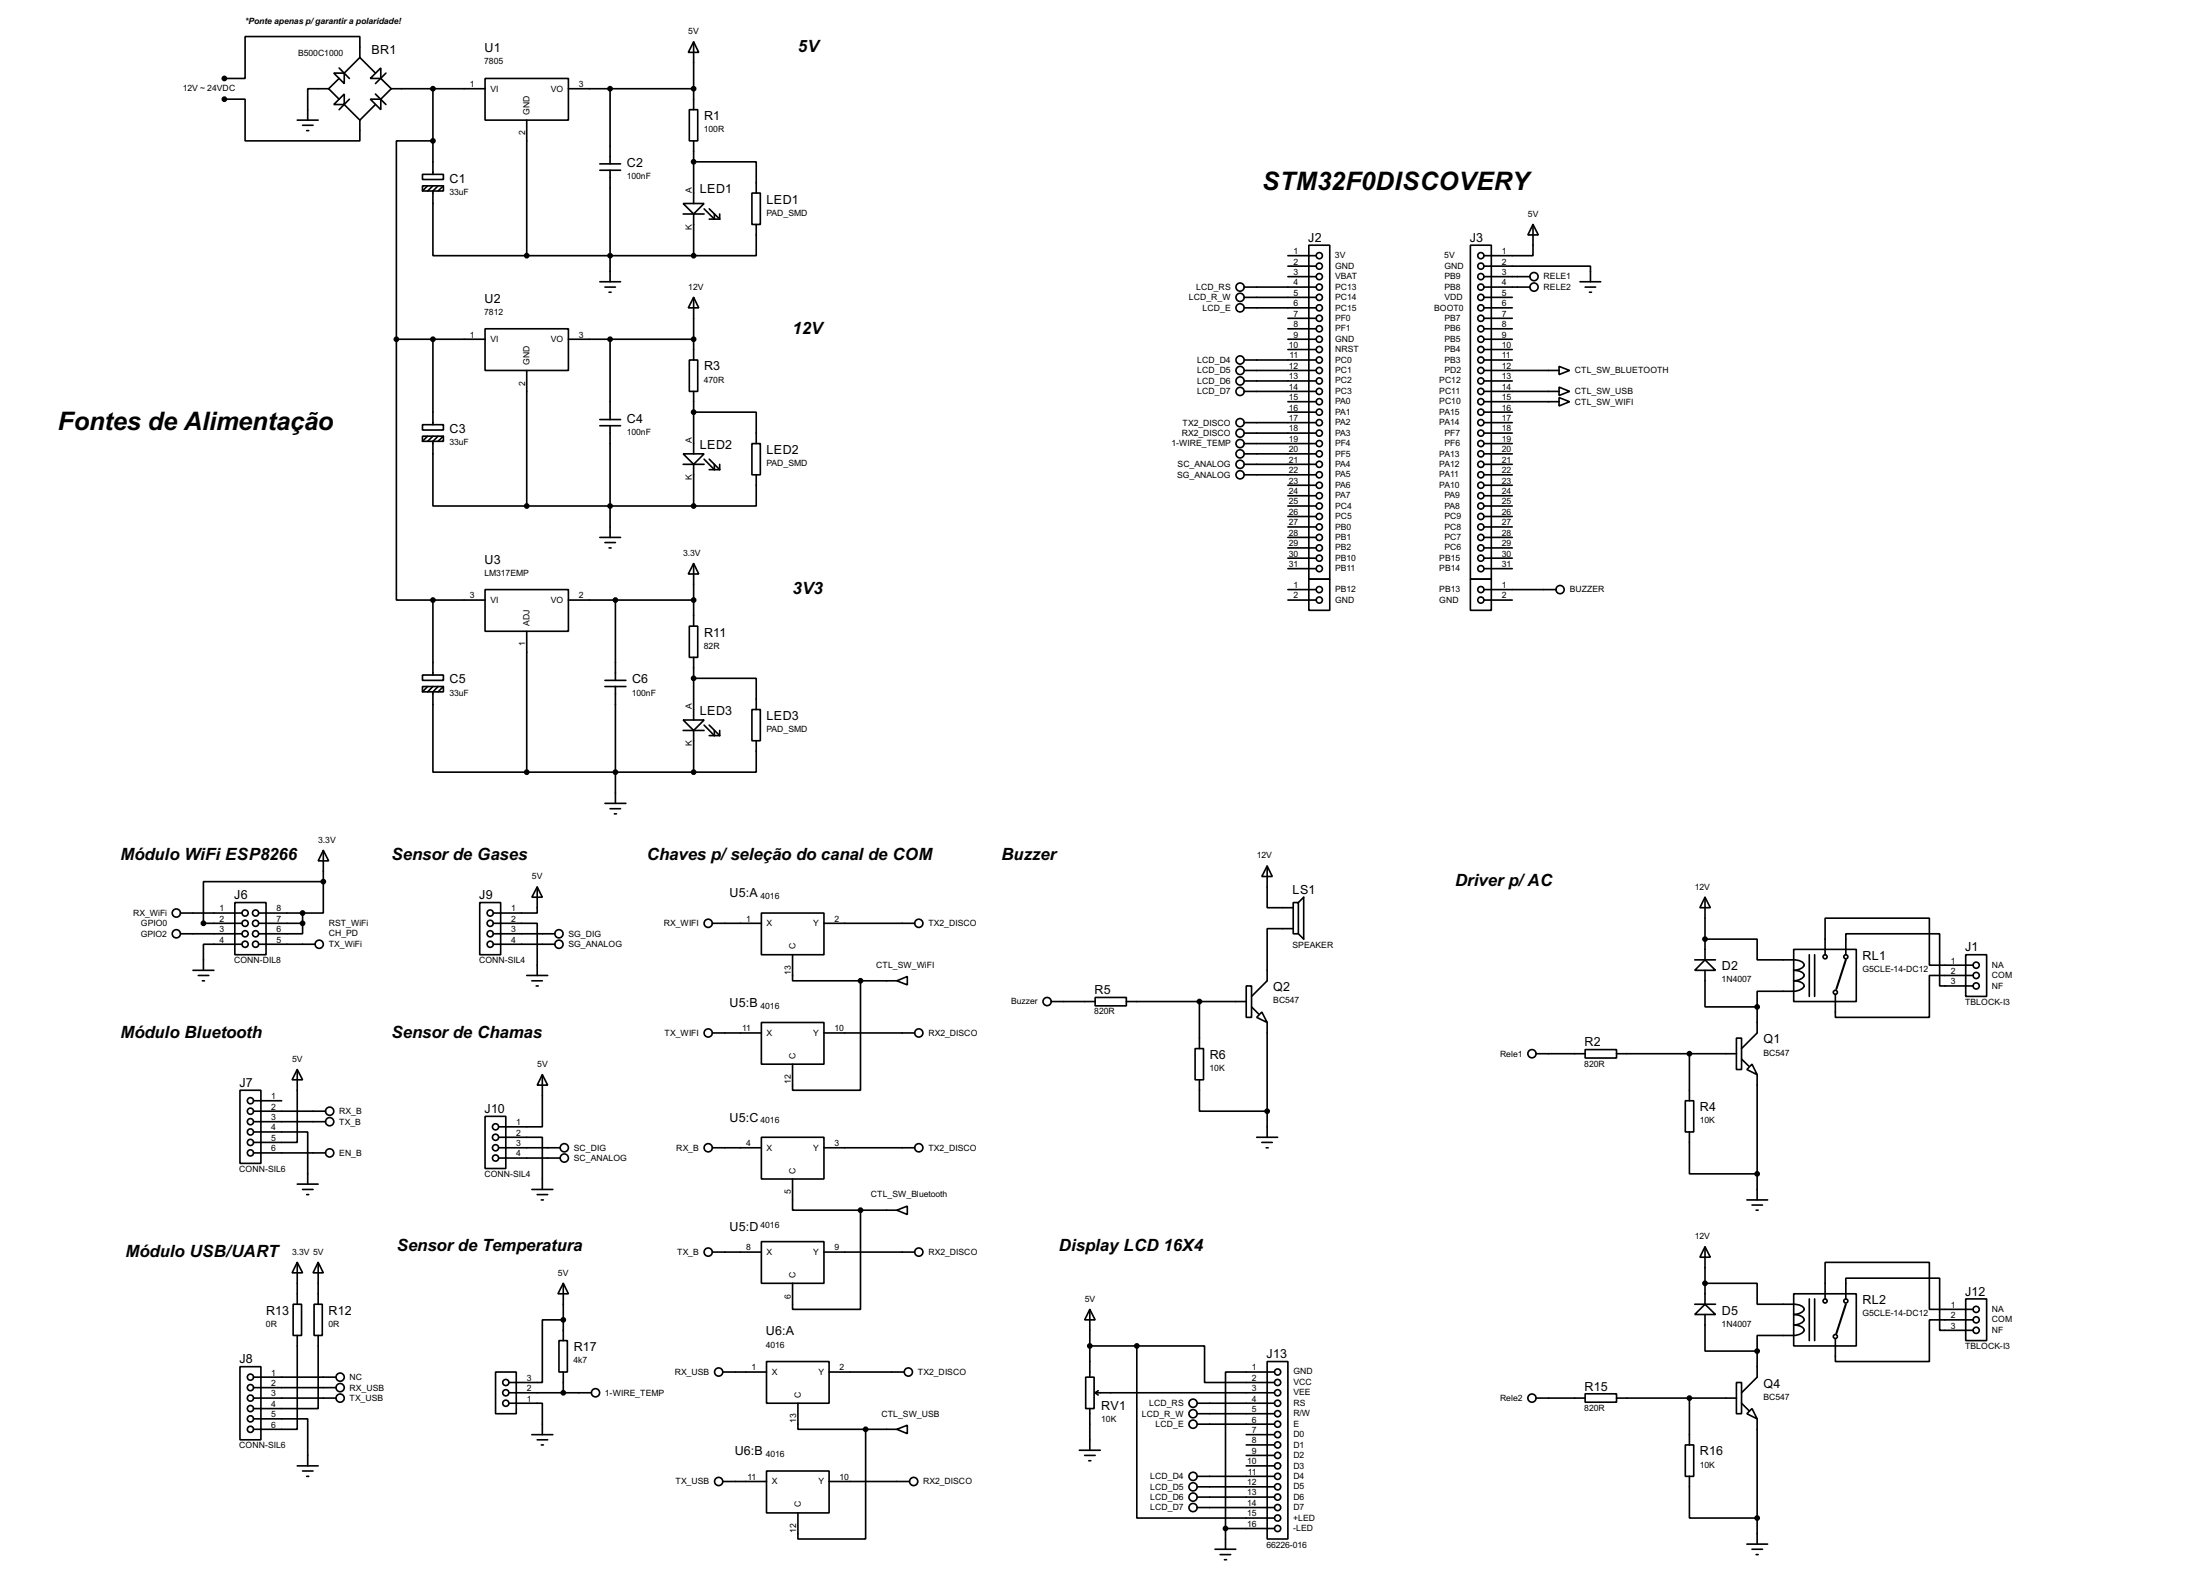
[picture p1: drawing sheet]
<svg xmlns="http://www.w3.org/2000/svg" width="536mm" height="383mm" viewBox="0 0 536 383" stroke-linecap="round" stroke-linejoin="round" font-family="sans-serif">
<g fill="none" stroke="#000" stroke-width=".4">
<path d="M81.3 17.8h2.6v2.6zM82.6 16.6l2.5 2.5M82.6 19.1l-2.5 2.5M87.7 14v-5.1h-28v10.2h-5M87.7 14l-3.8 3.8M87.7 14l3.8 3.8M90.2 19.1l2.6-2.5v2.5zM92.8 19.1l2.5 2.5M94 17.8l-2.5 2.6M118.2 19.1h20.3v10.2h-20.3zM169 10.2l1.2 2.6h-2.5zM169 10.2v16.5"/>
<path d="M54.7 24.2h5v10.1h28v-5M72.4 29.3h5.1M73.7 30.5h2.6M74.7 31.8h.5M80.1 21.6h-5.1v7.7M80.1 21.6l2.5 2.6M81.3 25.5l2.6-2.6v2.6zM83.9 25.5l3.8 3.8M85.1 24.2l-2.5 2.5M90.2 24.2h2.6v2.5zM91.5 22.9l2.5 2.6M91.5 25.5l-3.8 3.8"/>
<path d="M95.3 21.6h22.9M95.3 21.6l-2.5 2.6M105.5 34.3h-8.9v48.3M105.5 21.6v20.9M128.3 29.3v33M138.5 21.6h30.5M146.1 39.9h5.1M148.6 21.6v18.3M167.9 26.7h2.1v7.6h-2.1zM169 39.4h15.2v7.6M169 34.3v15.3M102.9 42.5h5.1v1.2h-5.1z"/>
<path d="M102.9 45.3h5.1v1.2h-5.1zM104.2 45.3l-1.3 1.2M105.5 45.3l-1.3 1.2M106.7 45.3l-1.2 1.2v15.8h22.8M108 45.3l-1.3 1.2M146.1 41.5h5.1M148.6 41.5v27.1M166.4 49.6h5.1l-2.5 2.5zM166.4 52.1h5.1M169 52.1v10.2M171.5 50.9l2.5 2.5v-1.3M172.8 50.9l2.5 2.5"/>
<path d="M172.8 53.4h2.5M175.3 52.1v1.3M183.2 47h2v7.7h-2zM184.2 54.7v7.6h-15.2M318.8 59.7h5.1v81.3h-5.1zM358.2 59.7h5.1v81.3h-5.1zM373.4 54.7l1.3 2.5h-2.5zM373.4 54.7v7.6h-11.9M128.3 62.3h40.7M146.1 68.6h5.1M147.4 69.9h2.5M148.4 71.2h.5"/>
<path d="M169 72.4l1.2 2.6h-2.5zM169 72.4v15.3M303.1 69.9h17.5M303.1 72.4h17.5M303.1 75h17.5M313.7 62.3h6.9M313.7 67.4h6.9M313.7 64.8h6.9M313.7 77.5h6.9M361.5 64.8h25.9v3.8M361.5 69.9h11.2M361.5 72.4h6.9"/>
<path d="M361.5 75h6.9M361.5 67.4h11.2M361.5 77.5h6.9M384.9 68.6h5M386.1 69.9h2.6M387.2 71.2h.5M96.6 82.6v63.5h8.9M96.6 82.6h21.6M105.5 82.6v20.8M118.2 80.1h20.3v10.1h-20.3zM128.3 90.2v33M138.5 82.6h30.5"/>
<path d="M148.6 82.6v19.6M167.9 87.7h2.1v7.6h-2.1zM169 95.3v15.2M303.1 90.2h17.5M303.1 95.3h17.5M303.1 87.7h17.5M303.1 92.8h17.5M313.7 97.8h6.9M313.7 82.6h6.9M313.7 80.1h6.9M313.7 85.1h6.9M361.5 90.2h18.3"/>
<path d="M361.5 95.3h18.3M361.5 97.8h18.3M361.5 87.7h6.9M361.5 92.8h6.9M361.5 82.6h6.9M361.5 80.1h6.9M361.5 85.1h6.9M379.8 89.2l2.5 1-2.5 1zM379.8 94.3l2.5 1-2.5 1zM379.8 96.8l2.5 1-2.5 1.1zM102.9 103.4h5.1v1.3h-5.1zM102.9 106.2h5.1v1.3h-5.1z"/>
<path d="M104.2 106.2l-1.3 1.3M105.5 106.2l-1.3 1.3M106.7 106.2l-1.2 1.3v15.7h22.8M108 106.2l-1.3 1.3M146.1 103.7h5.1M146.1 102.2h5.1M148.6 103.7v27.2M166.4 110.5h5.1l-2.5 2.6zM166.4 113.1h5.1M169 100.4h15.2v7.6M169 113.1v10.1M171.5 111.8l2.5 2.6v-1.3"/>
<path d="M172.8 111.8l2.5 2.6M172.8 114.4h2.5M175.3 113.1v1.3M183.2 108h2v7.6h-2zM184.2 115.6v7.6h-15.2M303.1 102.9h17.5M303.1 105.5h17.5M303.1 113.1h17.5M303.1 115.6h17.5M303.1 108h17.5M303.1 110.5h17.5M313.7 100.4h6.9"/>
<path d="M313.7 118.2h6.9M361.5 102.9h6.9M361.5 105.5h6.9M361.5 113.1h6.9M361.5 115.6h6.9M361.5 108h6.9M361.5 110.5h6.9M361.5 100.4h6.9M361.5 118.2h6.9M128.3 123.2h40.7M146.1 130.9h5.1M147.4 132.1h2.5"/>
<path d="M148.4 133.4h.5M169 137.2l1.2 2.6h-2.5zM169 137.2v15.3M313.7 123.2h6.9M313.7 120.7h6.9M313.7 125.8h6.9M313.7 128.3h6.9M313.7 130.9h6.9M313.7 133.4h6.9M313.7 135.9h6.9M313.7 138.5h6.9M361.5 123.2h6.9"/>
<path d="M361.5 120.7h6.9M361.5 125.8h6.9M361.5 128.3h6.9M361.5 130.9h6.9M361.5 133.4h6.9M361.5 135.9h6.9M361.5 138.5h6.9M105.5 146.1h12.7M105.5 146.1v18.3M118.2 143.6h20.3v10.1h-20.3zM128.3 153.7v34.3M138.5 146.1h30.5"/>
<path d="M149.9 146.1v19.6M167.9 152.5h2.1v7.6h-2.1zM313.7 146.1h6.9M313.7 143.6h6.9M318.8 141h5.1v7.6h-5.1zM358.2 141h5.1v7.6h-5.1zM361.5 146.1h6.9M361.5 143.6h17.5M102.9 164.4h5.1v1.3h-5.1zM102.9 167.2h5.1v1.3h-5.1zM104.2 167.2l-1.3 1.3M105.5 167.2l-1.3 1.3"/>
<path d="M106.7 167.2l-1.2 1.3v19.5h22.8M108 167.2l-1.3 1.3M147.4 167.2h5.1M147.4 165.7h5.1M149.9 167.2v28.4M166.4 175.3h5.1l-2.5 2.6zM166.4 177.9h5.1M169 165.2h15.2v7.6M169 160.1v15.2M169 177.9v10.1M171.5 176.6l2.5 2.5v-1.2M172.8 176.6l2.5 2.5"/>
<path d="M172.8 179.1h2.5M175.3 177.9v1.2M183.2 172.8h2v7.6h-2zM128.3 188h40.7M147.4 195.6h5.1M148.6 196.9h2.6M149.7 198.2h.5M184.2 180.4v7.6h-15.2M57.2 219.8h7.6v12.7h-7.6zM78.8 207.1l1.3 2.5h-2.6zM78.8 214.7v7.6h-5.1M78.8 214.7h-29.2v10.1h9.4"/>
<path d="M78.8 207.1v7.6M116.9 219.8h5.1v12.7h-5.1zM130.9 216l1.2 2.5h-2.5zM130.9 216v6.3h-10.7M308.7 210.9l1.2 2.5h-2.5zM308.7 210.9v10.1h6.3M315 219.8h1.3v7.6h-1.3zM316.3 219.8l1.3-1.3v10.2l-1.3-1.3M415.3 218.5l1.3 2.5h-2.5zM415.3 218.5v15.2M44 222.3h15M44 227.4h15"/>
<path d="M47 236.3h5.1M48.3 237.5h2.6M49.3 238.8h.5M59 229.9h-9.4v6.4M63 222.3h10.7M63 229.9h13.8M63 224.8h10.7M73.7 224.8v2.6h-10.7M73.7 222.3v2.5M120.2 224.8h10.7v12.7M120.2 227.4h15M120.2 229.9h15"/>
<path d="M128.3 237.5h5.1M129.6 238.8h2.5M173.5 224.8h12M185.5 222.3h15.2v10.2h-15.2zM193.1 232.5v6.3h16.5M200.7 224.8h22.1M209.6 238.8v26.7h-16.5v-6.4M209.6 238.8h8.9M218.5 238.8l2.5-1v2zM315 226.1h-6.3v12.7l-3.8 3.8M412.8 233.7h5.1M415.3 233.7l2.6 2.6h-5.1z"/>
<path d="M415.3 228.7h12.7v5h6.4a8.5 8.5 0 0 1 4.3 .4 .89 .89 0 0 1 .8 .8 .89 .89 0 0 1-.8 .9l-1.8 .5h.6a2.03 2.03 0 0 1 2 1.2 2.61 2.61 0 0 1-2.6 1.3h.6a2.03 2.03 0 0 1 2 1.3 2.7 2.7 0 0 1-2.6 1.3h-8.9v3.8M415.3 236.3v8.9h12.7M436.9 231.2h15.3v12.7h-15.3zM440.7 232.5v10.1M442 232.5v10.1M444.6 232.5v-8.9h25.4v11.4h10.6M449.6 232.5v-5.1h22.9v12.7h8.1M478.8 232.5h5.1v10.1h-5.1zM480.6 237.5h-10.6v10.2h-22.9v-5.6M130.6 240.1h.5M173.5 251.5h12M185.5 249h15.2v10.1h-15.2z"/>
<path d="M200.7 251.5h22.1M256.1 243.9h10.7M266.8 242.9h7.6v2h-7.6zM274.4 243.9h29.2M291.1 255.3h2.1v7.6h-2.1zM292.2 243.9v11.4M303.6 240.1h1.3v7.6h-1.3zM304.9 245.2l1.7 1.7M307.4 246.4l1.3 2.6-2.6-1.3zM308.7 249v27.9M374.2 256.6h11.9M386.1 255.6h7.7v2h-7.7z"/>
<path d="M393.8 256.6h29.2M411.5 256.6v11.4M423 252.8h1.2v7.6h-1.2zM424.2 257.9l1.8 1.7M426.8 259.1l1.2 2.6-2.5-1.3zM428 245.2v6.3l-3.8 3.8M58.5 265.5h5.1v17.8h-5.1zM61.8 275.6h13.2v12.7M61.8 270.6h17.5M61.8 273.1h17.5M61.8 268h6.8M72.4 260.4l1.3 2.5h-2.5z"/>
<path d="M72.4 260.4v17.8h-10.6M118.2 271.8h5v12.7h-5zM121.5 276.9h10.6v12.7M121.5 279.5h15M132.1 261.7l1.3 2.5h-2.5zM132.1 261.7v12.7h-10.6M173.5 279.5h12M185.5 276.9h15.2v10.2h-15.2zM200.7 279.5h22.1M292.2 262.9v7.7h16.5M306.1 276.9h5.1M307.4 278.2h2.5"/>
<path d="M308.4 279.5h.5M410.5 268h2.1v7.6h-2.1zM411.5 275.6v10.2h16.5M428 261.7v30.5M61.8 280.7h17.5M72.4 288.3h5.1M73.7 289.6h2.6M74.7 290.9h.5M121.5 282h15M129.6 289.6h5.1M130.9 290.9h2.5M131.9 292.2h.5"/>
<path d="M193.1 287.1v7.6h16.5M209.6 294.7v24.1h-16.5v-6.3M209.6 294.7h8.9M218.5 294.7l2.5-1v2zM425.5 292.2h5.1M426.8 293.4h2.5M427.8 294.7h.5M71.4 317.6h2.1v7.6h-2.1zM72.4 307.4l1.3 2.5h-2.5zM72.4 307.4v10.2M76.5 317.6h2v7.6h-2zM77.5 307.4l1.3 2.5h-2.5z"/>
<path d="M77.5 307.4v10.2M137.2 312.5l1.3 2.5h-2.6zM137.2 312.5v13.9M173.5 304.9h12M185.5 302.3h15.2v10.2h-15.2zM200.7 304.9h22.1M265.5 318.8l1.3 2.6h-2.6zM265.5 318.8v16.5M412.8 317.6h5.1M415.3 317.6l2.6 2.5h-5.1zM415.3 303.6l1.3 2.5h-2.5zM415.3 312.5h12.7v5.1h6.4a8.7 8.7 0 0 1 4.3 .3 .87 .87 0 0 1 .7 1.2l-1.3 .7-1.2 .3h.6a2.06 2.06 0 0 1 2 1.3 2.68 2.68 0 0 1-2.6 1.2h.6a2 2 0 0 1 2 1.3 2.68 2.68 0 0 1-2.6 1.3h-8.9v3.8"/>
<path d="M415.3 303.6v14M436.9 315h15.3v12.7h-15.3zM440.7 316.3v10.1M442 316.3v10.1M444.6 316.3v-8.9h25.4v11.4h10.6M449.6 316.3v-5.1h22.9v12.7h8.1M478.8 316.3h5.1v10.1h-5.1zM58.5 332.8h5.1v17.8h-5.1zM61.8 337.9h20M61.8 335.3h20M72.4 325.2v22.8h-10.6M77.5 325.2v17.8h-15.7"/>
<path d="M120.7 334.1h5.1v10.1h-5.1zM124 339.1h20.1M136.2 326.4h2v7.7h-2zM137.2 321.4h-5.1v15.2h-8.1M137.2 334.1v5M176.1 334.1h10.6M186.7 331.5h15.3v10.2h-15.3zM202 334.1h18.3M264.5 335.3h2v7.7h-2zM265.5 327.7h11.4M266.8 339.1h43.6M266.8 339.1l.7 .6"/>
<path d="M267.5 338.6l-.7 .5M276.9 327.7h16.5v8.9h17M276.9 327.7v41.9h33.5M308.7 331.5h5v43.2h-5zM310.4 334.1h-11.9v38.1M386.1 339.4h7.7v2h-7.7zM415.3 320.1v8.9h12.7M423 336.6h1.2v7.6h-1.2zM428 329v6.3l-3.8 3.8M480.6 321.4h-10.6v10.1h-22.9v-5.6M61.8 345.5h13.2v11.4M61.8 340.4h20"/>
<path d="M72.4 356.9h5.1M73.7 358.2h2.6M74.7 359.5h.5M124 341.7h8.1v7.6M129.6 349.3h5.1M130.9 350.6h2.5M131.9 351.8h.5M186.7 358.2h15.3v10.2h-15.3zM194.4 341.7v6.3h16.5M210.9 348v26.7h-16.5v-6.3M210.9 348h7.6M218.5 348l2.5-1v2.1z"/>
<path d="M262.9 353.1h5.1M264.2 354.4h2.6M265.2 355.7h.5M265.5 343v10.1M291.6 341.7h18.8M291.6 344.2h18.8M291.6 346.8h18.8M291.6 359.5h18.8M303.6 356.9h6.8M303.6 349.3h6.8M303.6 351.8h6.8M303.6 354.4h6.8"/>
<path d="M374.2 340.4h11.9M393.8 340.4h29.2M410.5 351.8h2.1v7.7h-2.1zM411.5 359.5v10.1h16.5M411.5 340.4v11.4M424.2 341.7l1.8 1.8M425.5 344.2l1.3-1.2 1.2 2.5zM428 345.5v30.5M176.1 360.7h10.6M202 360.7h19.5M291.6 362h18.8M291.6 364.5h18.8"/>
<path d="M291.6 367.1h18.8M296 377.2h5M297.2 378.5h2.6M298.3 379.8h.5M298.5 372.2v5M298.5 372.2h11.9M425.5 376h5.1M426.8 377.2h2.5M427.8 378.5h.5"/>
<circle cx="302" cy="72.4" r="1"/>
<circle cx="302" cy="69.9" r="1"/>
<circle cx="302" cy="75" r="1"/>
<circle cx="321.3" cy="64.8" r=".75"/>
<circle cx="321.3" cy="72.4" r=".75"/>
<circle cx="321.3" cy="67.4" r=".75"/>
<circle cx="321.3" cy="69.9" r=".75"/>
<circle cx="321.3" cy="75" r=".75"/>
<circle cx="321.3" cy="62.3" r=".75"/>
<circle cx="321.3" cy="77.5" r=".75"/>
<circle cx="360.7" cy="67.4" r=".75"/>
<circle cx="360.7" cy="62.3" r=".75"/>
<circle cx="360.7" cy="69.9" r=".75"/>
<circle cx="360.7" cy="72.4" r=".75"/>
<circle cx="360.7" cy="75" r=".75"/>
<circle cx="360.7" cy="77.5" r=".75"/>
<circle cx="360.7" cy="64.8" r=".75"/>
<circle cx="373.6" cy="67.4" r="1"/>
<circle cx="373.6" cy="69.9" r="1"/>
<circle cx="302" cy="87.7" r="1"/>
<circle cx="302" cy="90.2" r="1"/>
<circle cx="302" cy="92.8" r="1"/>
<circle cx="302" cy="95.3" r="1"/>
<circle cx="321.3" cy="90.2" r=".75"/>
<circle cx="321.3" cy="85.1" r=".75"/>
<circle cx="321.3" cy="87.7" r=".75"/>
<circle cx="321.3" cy="80.1" r=".75"/>
<circle cx="321.3" cy="95.3" r=".75"/>
<circle cx="321.3" cy="97.8" r=".75"/>
<circle cx="321.3" cy="92.8" r=".75"/>
<circle cx="321.3" cy="82.6" r=".75"/>
<circle cx="360.7" cy="95.3" r=".75"/>
<circle cx="360.7" cy="80.1" r=".75"/>
<circle cx="360.7" cy="82.6" r=".75"/>
<circle cx="360.7" cy="97.8" r=".75"/>
<circle cx="360.7" cy="85.1" r=".75"/>
<circle cx="360.7" cy="92.8" r=".75"/>
<circle cx="360.7" cy="87.7" r=".75"/>
<circle cx="360.7" cy="90.2" r=".75"/>
<circle cx="302" cy="102.9" r="1"/>
<circle cx="302" cy="113.1" r="1"/>
<circle cx="302" cy="105.5" r="1"/>
<circle cx="302" cy="115.6" r="1"/>
<circle cx="302" cy="108" r="1"/>
<circle cx="302" cy="110.5" r="1"/>
<circle cx="321.3" cy="100.4" r=".75"/>
<circle cx="321.3" cy="115.6" r=".75"/>
<circle cx="321.3" cy="113.1" r=".75"/>
<circle cx="321.3" cy="105.5" r=".75"/>
<circle cx="321.3" cy="108" r=".75"/>
<circle cx="321.3" cy="110.5" r=".75"/>
<circle cx="321.3" cy="118.2" r=".75"/>
<circle cx="321.3" cy="102.9" r=".75"/>
<circle cx="360.7" cy="100.4" r=".75"/>
<circle cx="360.7" cy="115.6" r=".75"/>
<circle cx="360.7" cy="105.5" r=".75"/>
<circle cx="360.7" cy="108" r=".75"/>
<circle cx="360.7" cy="113.1" r=".75"/>
<circle cx="360.7" cy="102.9" r=".75"/>
<circle cx="360.7" cy="110.5" r=".75"/>
<circle cx="360.7" cy="118.2" r=".75"/>
<circle cx="321.3" cy="138.5" r=".75"/>
<circle cx="321.3" cy="123.2" r=".75"/>
<circle cx="321.3" cy="120.7" r=".75"/>
<circle cx="321.3" cy="128.3" r=".75"/>
<circle cx="321.3" cy="130.9" r=".75"/>
<circle cx="321.3" cy="133.4" r=".75"/>
<circle cx="321.3" cy="135.9" r=".75"/>
<circle cx="321.3" cy="125.8" r=".75"/>
<circle cx="360.7" cy="138.5" r=".75"/>
<circle cx="360.7" cy="135.9" r=".75"/>
<circle cx="360.7" cy="128.3" r=".75"/>
<circle cx="360.7" cy="123.2" r=".75"/>
<circle cx="360.7" cy="120.7" r=".75"/>
<circle cx="360.7" cy="125.8" r=".75"/>
<circle cx="360.7" cy="133.4" r=".75"/>
<circle cx="360.7" cy="130.9" r=".75"/>
<circle cx="321.3" cy="146.1" r=".75"/>
<circle cx="321.3" cy="143.6" r=".75"/>
<circle cx="360.7" cy="146.1" r=".75"/>
<circle cx="360.7" cy="143.6" r=".75"/>
<circle cx="380" cy="143.6" r="1"/>
<circle cx="42.9" cy="222.3" r="1"/>
<circle cx="42.9" cy="227.4" r="1"/>
<circle cx="59.7" cy="227.4" r=".75"/>
<circle cx="59.7" cy="224.8" r=".75"/>
<circle cx="59.7" cy="229.9" r=".75"/>
<circle cx="59.7" cy="222.3" r=".75"/>
<circle cx="62.2" cy="224.8" r=".75"/>
<circle cx="62.2" cy="229.9" r=".75"/>
<circle cx="62.2" cy="222.3" r=".75"/>
<circle cx="62.2" cy="227.4" r=".75"/>
<circle cx="77.7" cy="229.9" r="1"/>
<circle cx="119.4" cy="224.8" r=".75"/>
<circle cx="119.4" cy="222.3" r=".75"/>
<circle cx="119.4" cy="229.9" r=".75"/>
<circle cx="119.4" cy="227.4" r=".75"/>
<circle cx="136.1" cy="229.9" r="1"/>
<circle cx="136.1" cy="227.4" r="1"/>
<circle cx="172.5" cy="224.8" r="1"/>
<circle cx="223.8" cy="224.8" r="1"/>
<circle cx="444.5" cy="233" r=".5"/>
<circle cx="449.6" cy="233" r=".5"/>
<circle cx="481.3" cy="235" r=".75"/>
<circle cx="481.3" cy="237.5" r=".75"/>
<circle cx="172.5" cy="251.5" r="1"/>
<circle cx="223.8" cy="251.5" r="1"/>
<circle cx="255" cy="243.9" r="1"/>
<circle cx="373.1" cy="256.6" r="1"/>
<circle cx="447" cy="241.6" r=".5"/>
<circle cx="481.3" cy="240.1" r=".75"/>
<circle cx="61" cy="275.6" r=".75"/>
<circle cx="61" cy="268" r=".75"/>
<circle cx="61" cy="278.2" r=".75"/>
<circle cx="61" cy="270.6" r=".75"/>
<circle cx="61" cy="273.1" r=".75"/>
<circle cx="80.3" cy="270.6" r="1"/>
<circle cx="80.3" cy="273.1" r="1"/>
<circle cx="120.7" cy="276.9" r=".75"/>
<circle cx="120.7" cy="279.5" r=".75"/>
<circle cx="120.7" cy="274.4" r=".75"/>
<circle cx="137.4" cy="279.5" r="1"/>
<circle cx="172.5" cy="279.5" r="1"/>
<circle cx="223.8" cy="279.5" r="1"/>
<circle cx="61" cy="280.7" r=".75"/>
<circle cx="80.3" cy="280.7" r="1"/>
<circle cx="120.7" cy="282" r=".75"/>
<circle cx="137.4" cy="282" r="1"/>
<circle cx="172.5" cy="304.9" r="1"/>
<circle cx="223.8" cy="304.9" r="1"/>
<circle cx="444.5" cy="316.8" r=".5"/>
<circle cx="449.6" cy="316.8" r=".5"/>
<circle cx="481.3" cy="318.8" r=".75"/>
<circle cx="61" cy="337.9" r=".75"/>
<circle cx="61" cy="335.3" r=".75"/>
<circle cx="82.8" cy="335.3" r="1"/>
<circle cx="82.8" cy="337.9" r="1"/>
<circle cx="123.2" cy="336.6" r=".75"/>
<circle cx="123.2" cy="339.1" r=".75"/>
<circle cx="145" cy="339.1" r="1"/>
<circle cx="175" cy="334.1" r="1"/>
<circle cx="221.2" cy="334.1" r="1"/>
<circle cx="311.2" cy="339.1" r=".75"/>
<circle cx="311.2" cy="336.6" r=".75"/>
<circle cx="311.2" cy="334.1" r=".75"/>
<circle cx="447" cy="325.4" r=".5"/>
<circle cx="481.3" cy="321.4" r=".75"/>
<circle cx="481.3" cy="323.9" r=".75"/>
<circle cx="61" cy="345.5" r=".75"/>
<circle cx="61" cy="343" r=".75"/>
<circle cx="61" cy="340.4" r=".75"/>
<circle cx="61" cy="348" r=".75"/>
<circle cx="82.8" cy="340.4" r="1"/>
<circle cx="123.2" cy="341.7" r=".75"/>
<circle cx="290.6" cy="359.5" r="1"/>
<circle cx="290.6" cy="344.2" r="1"/>
<circle cx="290.6" cy="346.8" r="1"/>
<circle cx="290.6" cy="341.7" r="1"/>
<circle cx="311.2" cy="346.8" r=".75"/>
<circle cx="311.2" cy="349.3" r=".75"/>
<circle cx="311.2" cy="344.2" r=".75"/>
<circle cx="311.2" cy="351.8" r=".75"/>
<circle cx="311.2" cy="354.4" r=".75"/>
<circle cx="311.2" cy="356.9" r=".75"/>
<circle cx="311.2" cy="359.5" r=".75"/>
<circle cx="311.2" cy="341.7" r=".75"/>
<circle cx="373.1" cy="340.4" r="1"/>
<circle cx="175" cy="360.7" r="1"/>
<circle cx="222.5" cy="360.7" r="1"/>
<circle cx="290.6" cy="362" r="1"/>
<circle cx="290.6" cy="364.5" r="1"/>
<circle cx="290.6" cy="367.1" r="1"/>
<circle cx="311.2" cy="362" r=".75"/>
<circle cx="311.2" cy="367.1" r=".75"/>
<circle cx="311.2" cy="369.6" r=".75"/>
<circle cx="311.2" cy="372.2" r=".75"/>
<circle cx="311.2" cy="364.5" r=".75"/>
</g>
<g fill="#000" stroke="#000" stroke-width=".4">
<circle cx="54.6" cy="19.1" r=".5"/>
<circle cx="54.6" cy="24.2" r=".5"/>
<circle cx="105.4" cy="21.6" r=".5"/>
<circle cx="105.4" cy="34.3" r=".5"/>
<circle cx="148.6" cy="21.6" r=".5"/>
<circle cx="168.9" cy="21.6" r=".5"/>
<circle cx="168.9" cy="39.4" r=".5"/>
<circle cx="128.3" cy="62.3" r=".5"/>
<circle cx="148.6" cy="62.3" r=".5"/>
<circle cx="168.9" cy="62.3" r=".5"/>
<circle cx="96.5" cy="82.6" r=".5"/>
<circle cx="105.4" cy="82.6" r=".5"/>
<circle cx="148.6" cy="82.6" r=".5"/>
<circle cx="168.9" cy="82.6" r=".5"/>
<circle cx="168.9" cy="100.4" r=".5"/>
<circle cx="128.3" cy="123.2" r=".5"/>
<circle cx="148.6" cy="123.2" r=".5"/>
<circle cx="168.9" cy="123.2" r=".5"/>
<circle cx="105.4" cy="146.1" r=".5"/>
<circle cx="149.9" cy="146.1" r=".5"/>
<circle cx="168.9" cy="146.1" r=".5"/>
<circle cx="168.9" cy="165.2" r=".5"/>
<circle cx="128.3" cy="188" r=".5"/>
<circle cx="149.9" cy="188" r=".5"/>
<circle cx="168.9" cy="188" r=".5"/>
<circle cx="78.7" cy="214.7" r=".5"/>
<circle cx="49.5" cy="224.8" r=".5"/>
<circle cx="73.7" cy="224.8" r=".5"/>
<circle cx="73.7" cy="222.3" r=".5"/>
<circle cx="209.6" cy="238.8" r=".5"/>
<circle cx="415.3" cy="228.7" r=".5"/>
<circle cx="292.1" cy="243.9" r=".5"/>
<circle cx="411.5" cy="256.6" r=".5"/>
<circle cx="428" cy="245.2" r=".5"/>
<circle cx="308.6" cy="270.6" r=".5"/>
<circle cx="209.6" cy="294.7" r=".5"/>
<circle cx="428" cy="285.8" r=".5"/>
<circle cx="415.3" cy="312.5" r=".5"/>
<circle cx="137.2" cy="339.1" r=".5"/>
<circle cx="137.2" cy="321.4" r=".5"/>
<circle cx="265.4" cy="327.7" r=".5"/>
<circle cx="276.9" cy="327.7" r=".5"/>
<circle cx="428" cy="329" r=".5"/>
<circle cx="210.8" cy="348" r=".5"/>
<circle cx="411.5" cy="340.4" r=".5"/>
<circle cx="298.5" cy="372.2" r=".5"/>
<circle cx="428" cy="369.6" r=".5"/>
</g>
<path d="M449.6 233.7l-2.3 7.1M449.6 317.6l-2.3 7.1" fill="none" stroke="#000" stroke-width=".5"/>
<g font-size="7">
<text x="307.5" y="46.2">STM32F0DISCOVERY</text>
<text x="14.1" y="104.7">Fontes de Alimentação</text>
</g>
<g font-size="4.6">
<text x="194.4" y="12.6">5V</text>
<text x="193.1" y="81.2">12V</text>
<text x="193.1" y="144.7">3V3</text>
<text x="29.3" y="209.5">Módulo WiFi ESP8266</text>
<text x="95.4" y="209.5">Sensor de Gases</text>
<text x="157.6" y="209.5">Chaves p/seleção do canal de COM</text>
<text x="243.9" y="209.5">Buzzer</text>
<text x="354.4" y="215.8">Driver p/AC</text>
<text x="29.3" y="252.7">Módulo Bluetooth</text>
<text x="95.4" y="252.7">Sensor de Chamas</text>
<text x="96.6" y="304.7">Sensor de Temperatura</text>
<text x="257.9" y="304.7">Display LCD 16X4</text>
<text x="30.6" y="306">Módulo USB/UART</text>
</g>
<g font-size="3.4">
<text x="90.5" y="13.2">BR1</text>
<text x="118" y="12.7">U1</text>
<text x="171.5" y="29.3">R1</text>
<text x="152.7" y="40.7">C2</text>
<text x="109.5" y="44.5">C1</text>
<text x="170.5" y="47.1">LED1</text>
<text x="186.7" y="49.5">LED1</text>
<text x="318.7" y="58.9">J2</text>
<text x="358" y="58.9">J3</text>
<text x="118" y="73.7">U2</text>
<text x="171.5" y="90.2">R3</text>
<text x="109.5" y="105.5">C3</text>
<text x="152.7" y="102.9">C4</text>
<text x="170.5" y="109.3">LED2</text>
<text x="186.7" y="110.6">LED2</text>
<text x="118" y="137.2">U3</text>
<text x="171.5" y="155">R11</text>
<text x="109.5" y="166.4">C5</text>
<text x="154" y="166.4">C6</text>
<text x="170.5" y="174.1">LED3</text>
<text x="186.7" y="175.3">LED3</text>
<text x="57.1" y="219">J6</text>
<text x="116.7" y="219">J9</text>
<text x="177.7" y="218.5">U5:A</text>
<text x="314.9" y="217.7">LS1</text>
<text x="453.7" y="233.7">RL1</text>
<text x="478.7" y="231.7">J1</text>
<text x="419.4" y="236.3">D2</text>
<text x="177.7" y="245.2">U5:B</text>
<text x="266.6" y="242.1">R5</text>
<text x="310.2" y="241.4">Q2</text>
<text x="294.7" y="257.9">R6</text>
<text x="386" y="254.8">R2</text>
<text x="429.6" y="254.1">Q1</text>
<text x="58.3" y="264.7">J7</text>
<text x="118" y="271">J10</text>
<text x="177.7" y="273.1">U5:C</text>
<text x="414.1" y="270.6">R4</text>
<text x="177.7" y="299.8">U5:D</text>
<text x="453.7" y="317.6">RL2</text>
<text x="478.7" y="315.5">J12</text>
<text x="64.8" y="320.1">R13</text>
<text x="80.1" y="320.1">R12</text>
<text x="419.4" y="320.1">D5</text>
<text x="139.8" y="329">R17</text>
<text x="186.6" y="325.2">U6:A</text>
<text x="58.3" y="332">J8</text>
<text x="308.5" y="330.7">J13</text>
<text x="386" y="338.6">R15</text>
<text x="429.6" y="337.9">Q4</text>
<text x="268.3" y="343.4">RV1</text>
<text x="179" y="354.4">U6:B</text>
<text x="414.1" y="354.4">R16</text>
</g>
<g font-size="2.4">
<text x="59.7" y="5.7">*Ponte apenas p/garantira polaridade!</text>
<text x="167.7" y="8.4">5V</text>
<text x="72.6" y="13.5">B500C1000</text>
<text x="118" y="15.7">7805</text>
<text x="44.5" y="22.2">12V ~ 24VDC</text>
<text x="114.5" y="21.2">1</text>
<text x="119.4" y="22.3">VI</text>
<text x="134.2" y="22.3">VO</text>
<text x="141" y="21.2">3</text>
<text x="129" y="27.9" transform="rotate(-90 129 27.9)">GND</text>
<text x="127.9" y="32.9" transform="rotate(-90 127.9 32.9)">2</text>
<text x="171.5" y="32.2">100R</text>
<text x="109.5" y="47.4">33uF</text>
<text x="152.7" y="43.7">100nF</text>
<text x="168.6" y="47" transform="rotate(-90 168.6 47)">A</text>
<text x="186.7" y="52.6">PAD_SMD</text>
<text x="372.2" y="52.8">5V</text>
<text x="168.6" y="56" transform="rotate(-90 168.6 56)">K</text>
<text x="315.1" y="61.9">1</text>
<text x="315.1" y="64.4">2</text>
<text x="325.2" y="62.9">3V</text>
<text x="325.2" y="65.5">GND</text>
<text x="351.8" y="62.9">5V</text>
<text x="351.8" y="65.5">GND</text>
<text x="365.8" y="61.9">1</text>
<text x="365.8" y="64.4">2</text>
<text x="167.7" y="70.6">12V</text>
<text x="291.4" y="70.6">LCD_RS</text>
<text x="315.1" y="67">3</text>
<text x="315.1" y="69.5">4</text>
<text x="315.1" y="72">5</text>
<text x="325.2" y="68">VBAT</text>
<text x="325.2" y="70.5">PC13</text>
<text x="351.8" y="68">PB9</text>
<text x="351.8" y="70.5">PB8</text>
<text x="365.8" y="67">3</text>
<text x="365.8" y="69.5">4</text>
<text x="365.8" y="72">5</text>
<text x="376" y="68.1">RELE1</text>
<text x="376" y="70.6">RELE2</text>
<text x="118" y="76.7">7812</text>
<text x="289.6" y="73.1">LCD_R_W</text>
<text x="292.9" y="75.6">LCD_E</text>
<text x="315.1" y="74.6">6</text>
<text x="315.1" y="77.1">7</text>
<text x="325.2" y="73">PC14</text>
<text x="325.2" y="75.6">PC15</text>
<text x="349.3" y="75.6">BOOT0</text>
<text x="351.8" y="73">VDD</text>
<text x="365.8" y="74.6">6</text>
<text x="365.8" y="77.1">7</text>
<text x="114.5" y="82.2">1</text>
<text x="119.4" y="83.3">VI</text>
<text x="134.2" y="83.3">VO</text>
<text x="141" y="82.2">3</text>
<text x="315.1" y="79.7">8</text>
<text x="315.1" y="82.2">9</text>
<text x="325.2" y="78.2">PF0</text>
<text x="325.2" y="80.7">PF1</text>
<text x="325.2" y="83.2">GND</text>
<text x="351.8" y="78.2">PB7</text>
<text x="351.8" y="80.7">PB6</text>
<text x="351.8" y="83.2">PB5</text>
<text x="365.8" y="79.7">8</text>
<text x="365.8" y="82.2">9</text>
<text x="129" y="88.9" transform="rotate(-90 129 88.9)">GND</text>
<text x="291.6" y="88.4">LCD_D4</text>
<text x="314" y="84.7">10</text>
<text x="314" y="89.8">12</text>
<text x="314.1" y="87.3">11</text>
<text x="325.2" y="85.7">NRST</text>
<text x="325.2" y="88.3">PC0</text>
<text x="351.8" y="85.7">PB4</text>
<text x="351.8" y="88.3">PB3</text>
<text x="365.8" y="84.7">10</text>
<text x="365.8" y="87.3">11</text>
<text x="365.8" y="89.8">12</text>
<text x="127.9" y="93.9" transform="rotate(-90 127.9 93.9)">2</text>
<text x="171.5" y="93.1">470R</text>
<text x="291.6" y="90.9">LCD_D5</text>
<text x="291.6" y="93.5">LCD_D6</text>
<text x="291.6" y="96">LCD_D7</text>
<text x="314" y="92.4">13</text>
<text x="314" y="94.9">14</text>
<text x="325.2" y="90.9">PC1</text>
<text x="325.2" y="93.4">PC2</text>
<text x="325.2" y="95.9">PC3</text>
<text x="350.6" y="93.4">PC12</text>
<text x="350.6" y="95.9">PC11</text>
<text x="351.8" y="90.9">PD2</text>
<text x="365.8" y="92.4">13</text>
<text x="365.8" y="94.9">14</text>
<text x="383.6" y="90.9">CTL_SW_BLUETOOTH</text>
<text x="383.6" y="96">CTL_SW_USB</text>
<text x="314" y="97.4">15</text>
<text x="314" y="100">16</text>
<text x="325.2" y="98.5">PA0</text>
<text x="325.2" y="101">PA1</text>
<text x="350.6" y="98.5">PC10</text>
<text x="350.6" y="101">PA15</text>
<text x="365.8" y="97.4">15</text>
<text x="365.8" y="100">16</text>
<text x="383.6" y="98.5">CTL_SW_WIFI</text>
<text x="152.7" y="105.8">100nF</text>
<text x="168.6" y="108" transform="rotate(-90 168.6 108)">A</text>
<text x="287.8" y="106.2">RX2_DISCO</text>
<text x="288" y="103.6">TX2_DISCO</text>
<text x="314" y="102.5">17</text>
<text x="314" y="105.1">18</text>
<text x="314" y="107.6">19</text>
<text x="325.2" y="103.6">PA2</text>
<text x="325.2" y="106.1">PA3</text>
<text x="350.6" y="103.6">PA14</text>
<text x="351.8" y="106.1">PF7</text>
<text x="365.8" y="102.5">17</text>
<text x="365.8" y="105.1">18</text>
<text x="365.8" y="107.6">19</text>
<text x="109.5" y="108.4">33uF</text>
<text x="186.7" y="113.5">PAD_SMD</text>
<text x="285.4" y="108.7">1-WIRE_TEMP</text>
<text x="286.8" y="113.7">SC_ANALOG</text>
<text x="314" y="110.1">20</text>
<text x="314" y="112.7">21</text>
<text x="325.2" y="108.6">PF4</text>
<text x="325.2" y="111.2">PF5</text>
<text x="325.2" y="113.7">PA4</text>
<text x="350.6" y="111.2">PA13</text>
<text x="350.6" y="113.7">PA12</text>
<text x="351.8" y="108.6">PF6</text>
<text x="365.8" y="110.1">20</text>
<text x="365.8" y="112.7">21</text>
<text x="168.6" y="117" transform="rotate(-90 168.6 117)">K</text>
<text x="286.7" y="116.3">SG_ANALOG</text>
<text x="314" y="115.2">22</text>
<text x="314" y="117.8">23</text>
<text x="325.2" y="116.3">PA5</text>
<text x="325.2" y="118.8">PA6</text>
<text x="350.6" y="116.3">PA11</text>
<text x="350.6" y="118.8">PA10</text>
<text x="365.8" y="115.2">22</text>
<text x="365.8" y="117.8">23</text>
<text x="314" y="120.3">24</text>
<text x="314" y="122.8">25</text>
<text x="314" y="125.4">26</text>
<text x="325.2" y="121.3">PA7</text>
<text x="325.2" y="123.9">PC4</text>
<text x="351.8" y="121.3">PA9</text>
<text x="351.8" y="123.9">PA8</text>
<text x="365.8" y="120.3">24</text>
<text x="365.8" y="122.8">25</text>
<text x="365.8" y="125.4">26</text>
<text x="314" y="127.9">27</text>
<text x="314" y="130.5">28</text>
<text x="325.2" y="126.4">PC5</text>
<text x="325.2" y="129">PB0</text>
<text x="325.2" y="131.5">PB1</text>
<text x="351.8" y="126.4">PC9</text>
<text x="351.8" y="129">PC8</text>
<text x="351.8" y="131.5">PC7</text>
<text x="365.8" y="127.9">27</text>
<text x="365.8" y="130.5">28</text>
<text x="166.4" y="135.4">3.3V</text>
<text x="314" y="133">29</text>
<text x="314" y="135.5">30</text>
<text x="325.2" y="134">PB2</text>
<text x="325.2" y="136.6">PB10</text>
<text x="350.6" y="136.6">PB15</text>
<text x="351.8" y="134">PC6</text>
<text x="365.8" y="133">29</text>
<text x="365.8" y="135.5">30</text>
<text x="118" y="140.2">LM317EMP</text>
<text x="314" y="138.1">31</text>
<text x="315.1" y="143.2">1</text>
<text x="325.2" y="139.1">PB11</text>
<text x="350.6" y="139.1">PB14</text>
<text x="365.8" y="138.1">31</text>
<text x="365.8" y="143.2">1</text>
<text x="114.5" y="145.7">3</text>
<text x="119.4" y="146.8">VI</text>
<text x="134.2" y="146.8">VO</text>
<text x="141" y="145.7">2</text>
<text x="315.1" y="145.7">2</text>
<text x="325.2" y="144.2">PB12</text>
<text x="325.2" y="146.7">GND</text>
<text x="350.6" y="144.2">PB13</text>
<text x="350.6" y="146.7">GND</text>
<text x="365.8" y="145.7">2</text>
<text x="382.3" y="144.3">BUZZER</text>
<text x="129" y="152.4" transform="rotate(-90 129 152.4)">ADJ</text>
<text x="127.9" y="157.4" transform="rotate(-90 127.9 157.4)">1</text>
<text x="171.5" y="158">82R</text>
<text x="109.5" y="169.3">33uF</text>
<text x="153.9" y="169.3">100nF</text>
<text x="168.6" y="172.7" transform="rotate(-90 168.6 172.7)">A</text>
<text x="186.7" y="178.3">PAD_SMD</text>
<text x="168.6" y="181.7" transform="rotate(-90 168.6 181.7)">K</text>
<text x="77.5" y="205.2">3.3V</text>
<text x="306.1" y="209">12V</text>
<text x="129.6" y="214.1">5V</text>
<text x="53.5" y="221.9">1</text>
<text x="67.4" y="221.9">8</text>
<text x="124.5" y="221.9">1</text>
<text x="185.3" y="218.9">4016</text>
<text x="412.8" y="216.7">12V</text>
<text x="32.4" y="223">RX_WiFi</text>
<text x="34.3" y="225.5">GPIO0</text>
<text x="53.5" y="224.4">2</text>
<text x="53.5" y="227">3</text>
<text x="67.4" y="224.4">7</text>
<text x="67.4" y="227">6</text>
<text x="80.1" y="225.5">RST_WiFi</text>
<text x="124.5" y="224.4">2</text>
<text x="124.5" y="227">3</text>
<text x="161.7" y="225.5">RX_WIFI</text>
<text x="181.8" y="224.4">1</text>
<text x="186.7" y="225.5">X</text>
<text x="198.1" y="225.5">Y</text>
<text x="203.3" y="224.4">2</text>
<text x="226.1" y="225.5">TX2_DISCO</text>
<text x="34.3" y="228.1">GPIO2</text>
<text x="53.5" y="229.5">4</text>
<text x="67.4" y="229.5">5</text>
<text x="80.1" y="230.6">TX_WiFi</text>
<text x="80.1" y="228">CH_PD</text>
<text x="124.5" y="229.5">4</text>
<text x="138.5" y="230.6">SG_ANALOG</text>
<text x="138.5" y="228.1">SG_DIG</text>
<text x="193.8" y="231.1" transform="rotate(-90 193.8 231.1)">C</text>
<text x="314.8" y="230.8">SPEAKER</text>
<text x="57" y="234.6">CONN-DIL8</text>
<text x="116.7" y="234.6">CONN-SIL4</text>
<text x="192.6" y="237.3" transform="rotate(-90 192.6 237.3)">13</text>
<text x="213.4" y="235.7">CTL_SW_WiFI</text>
<text x="419.4" y="239.2">1N4007</text>
<text x="453.6" y="236.7">G5CLE-14-DC12</text>
<text x="475.2" y="234.6">1</text>
<text x="475.2" y="237.1">2</text>
<text x="475.2" y="239.7">3</text>
<text x="485.2" y="238.2">COM</text>
<text x="485.2" y="235.6">NA</text>
<text x="185.3" y="245.6">4016</text>
<text x="246.3" y="244.6">Buzzer</text>
<text x="310.1" y="244.3">BC547</text>
<text x="478.6" y="244.7">TBLOCK-I3</text>
<text x="485.2" y="240.7">NF</text>
<text x="180.8" y="251.1">11</text>
<text x="203.3" y="251.1">10</text>
<text x="266.6" y="247">820R</text>
<text x="161.9" y="252.2">TX_WIFI</text>
<text x="186.7" y="252.2">X</text>
<text x="193.7" y="257.8" transform="rotate(-90 193.7 257.8)">C</text>
<text x="198.1" y="252.2">Y</text>
<text x="226.1" y="252.2">RX2_DISCO</text>
<text x="365.4" y="257.3">Rele1</text>
<text x="429.5" y="257">BC547</text>
<text x="71.2" y="258.6">5V</text>
<text x="130.9" y="259.8">5V</text>
<text x="192.7" y="264" transform="rotate(-90 192.7 264)">12</text>
<text x="294.6" y="260.8">10K</text>
<text x="385.9" y="259.7">820R</text>
<text x="66.1" y="267.6">1</text>
<text x="66.1" y="270.2">2</text>
<text x="66.1" y="272.7">3</text>
<text x="66.1" y="275.2">4</text>
<text x="82.6" y="271.3">RX_B</text>
<text x="82.6" y="273.8">TX_B</text>
<text x="125.8" y="274">1</text>
<text x="185.3" y="273.5">4016</text>
<text x="414" y="273.5">10K</text>
<text x="66.1" y="277.8">5</text>
<text x="66.1" y="280.3">6</text>
<text x="82.6" y="281.4">EN_B</text>
<text x="125.8" y="276.5">2</text>
<text x="125.8" y="279.1">3</text>
<text x="125.8" y="281.6">4</text>
<text x="139.8" y="280.2">SC_DIG</text>
<text x="164.7" y="280.2">RX_B</text>
<text x="181.8" y="279.1">4</text>
<text x="186.7" y="280.2">X</text>
<text x="198.1" y="280.2">Y</text>
<text x="203.3" y="279.1">3</text>
<text x="226.1" y="280.2">TX2_DISCO</text>
<text x="58.3" y="285.4">CONN-SIL6</text>
<text x="118" y="286.6">CONN-SIL4</text>
<text x="139.8" y="282.7">SC_ANALOG</text>
<text x="193.8" y="285.8" transform="rotate(-90 193.8 285.8)">C</text>
<text x="192.6" y="290.8" transform="rotate(-90 192.6 290.8)">5</text>
<text x="212.1" y="291.6">CTL_SW_Bluetooth</text>
<text x="185.3" y="298.9">4016</text>
<text x="71.2" y="305.6">3.3V 5V</text>
<text x="164.9" y="305.6">TX_B</text>
<text x="181.8" y="304.5">8</text>
<text x="186.7" y="305.6">X</text>
<text x="198.1" y="305.6">Y</text>
<text x="203.3" y="304.5">9</text>
<text x="226.1" y="305.6">RX2_DISCO</text>
<text x="412.8" y="301.7">12V</text>
<text x="135.9" y="310.6">5V</text>
<text x="193.8" y="311.2" transform="rotate(-90 193.8 311.2)">C</text>
<text x="192.6" y="316.2" transform="rotate(-90 192.6 316.2)">6</text>
<text x="264.2" y="317">5V</text>
<text x="64.8" y="323.1">0R</text>
<text x="80" y="323.1">0R</text>
<text x="419.4" y="323.1">1N4007</text>
<text x="453.6" y="320.5">G5CLE-14-DC12</text>
<text x="475.2" y="318.4">1</text>
<text x="475.2" y="321">2</text>
<text x="475.2" y="323.5">3</text>
<text x="485.2" y="322">COM</text>
<text x="485.2" y="319.5">NA</text>
<text x="186.5" y="328.1">4016</text>
<text x="478.6" y="328.5">TBLOCK-I3</text>
<text x="485.2" y="324.5">NF</text>
<text x="66.1" y="334.9">1</text>
<text x="139.7" y="332">4k7</text>
<text x="164.3" y="334.8">RX_USB</text>
<text x="183.1" y="333.7">1</text>
<text x="188" y="334.8">X</text>
<text x="199.4" y="334.8">Y</text>
<text x="204.5" y="333.7">2</text>
<text x="223.6" y="334.8">TX2_DISCO</text>
<text x="305" y="333.7">1</text>
<text x="315" y="334.7">GND</text>
<text x="66.1" y="337.5">2</text>
<text x="66.1" y="340">3</text>
<text x="85.1" y="338.6">RX_USB</text>
<text x="85.1" y="341.1">TX_USB</text>
<text x="85.1" y="336">NC</text>
<text x="128.3" y="341.3">1</text>
<text x="128.3" y="338.7">2</text>
<text x="128.3" y="336.2">3</text>
<text x="147.4" y="339.8">1-WIRE_TEMP</text>
<text x="195.1" y="340.4" transform="rotate(-90 195.1 340.4)">C</text>
<text x="305" y="336.2">2</text>
<text x="305" y="338.7">3</text>
<text x="305" y="341.3">4</text>
<text x="315" y="337.2">VCC</text>
<text x="315" y="339.8">VEE</text>
<text x="365.4" y="341.1">Rele2</text>
<text x="429.5" y="340.8">BC547</text>
<text x="66.1" y="342.6">4</text>
<text x="66.1" y="345.1">5</text>
<text x="66.1" y="347.6">6</text>
<text x="194" y="346.5" transform="rotate(-90 194 346.5)">13</text>
<text x="214.7" y="344.9">CTL_SW_USB</text>
<text x="268.2" y="346.3">10K</text>
<text x="278.1" y="344.9">LCD_R_W</text>
<text x="279.9" y="342.4">LCD_RS</text>
<text x="281.5" y="347.5">LCD_E</text>
<text x="305" y="343.8">5</text>
<text x="305" y="346.4">6</text>
<text x="315" y="342.3">RS</text>
<text x="315" y="344.9">R/W</text>
<text x="315" y="347.4">E</text>
<text x="385.9" y="343.5">820R</text>
<text x="58.3" y="352.7">CONN-SIL6</text>
<text x="305" y="348.9">7</text>
<text x="305" y="351.4">8</text>
<text x="305" y="354">9</text>
<text x="315" y="349.9">D0</text>
<text x="315" y="352.5">D1</text>
<text x="186.5" y="354.8">4016</text>
<text x="303.8" y="356.5">10</text>
<text x="304" y="359.1">11</text>
<text x="315" y="355">D2</text>
<text x="315" y="357.6">D3</text>
<text x="414" y="357.4">10K</text>
<text x="164.5" y="361.4">TX_USB</text>
<text x="182" y="360.3">11</text>
<text x="188" y="361.4">X</text>
<text x="199.4" y="361.4">Y</text>
<text x="204.5" y="360.3">10</text>
<text x="224.8" y="361.4">RX2_DISCO</text>
<text x="280.2" y="360.2">LCD_D4</text>
<text x="280.2" y="362.7">LCD_D5</text>
<text x="280.2" y="365.2">LCD_D6</text>
<text x="303.8" y="361.6">12</text>
<text x="303.8" y="364.1">13</text>
<text x="315" y="360.1">D4</text>
<text x="315" y="362.6">D5</text>
<text x="315" y="365.2">D6</text>
<text x="195.1" y="367" transform="rotate(-90 195.1 367)">C</text>
<text x="280.2" y="367.8">LCD_D7</text>
<text x="303.8" y="366.7">14</text>
<text x="303.8" y="369.2">15</text>
<text x="303.8" y="371.8">16</text>
<text x="315" y="370.3">+LED</text>
<text x="315" y="367.7">D7</text>
<text x="194" y="373.2" transform="rotate(-90 194 373.2)">12</text>
<text x="308.5" y="376.8">66226-016</text>
<text x="315" y="372.8">-LED</text>
</g>
</svg>
